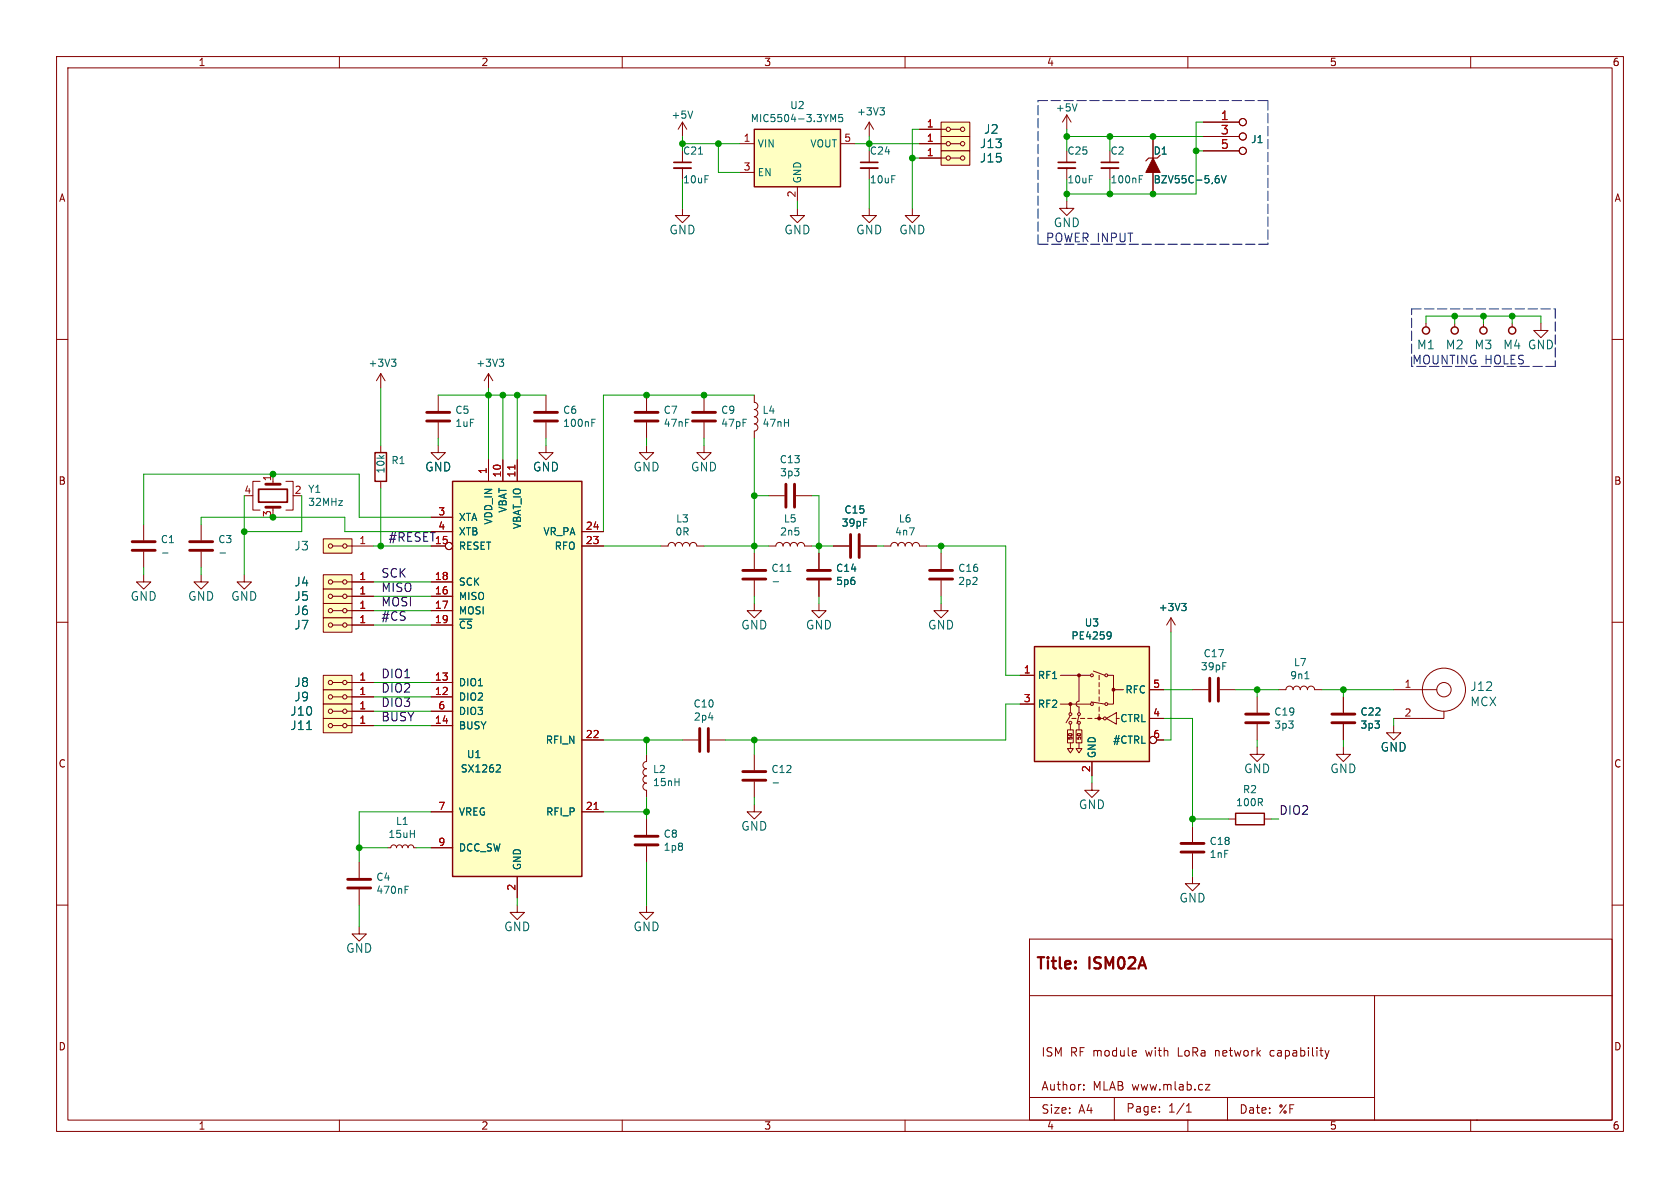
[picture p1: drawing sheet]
<svg xmlns="http://www.w3.org/2000/svg" width="297mm" height="210mm" viewBox="0 0 297 210" stroke-linecap="round" stroke-linejoin="round" font-family="sans-serif">
<g fill="none" stroke="#840000" stroke-width=".18">
<path d="M10 10h277v190h-277zM12 12h273v186h-273zM60 10v2M110 10v2M160 10v2M210 10v2M260 10v2M272.4 57.2v1.2h1.3l-1.3 1.3-1.3-1.3h1.3M10 60h2M67.3 78.7v1.3M285 60h2M67.3 85.1v1.3"/>
<path d="M10 110h2M133.3 106.7v1.3h1.3l-1.3 1.2-1.2-1.2h1.2M207 109.2l-.8 1.3M207 109.2v2.6M207 109.2l.8 1.3M285 110h2M237.5 132.1v1.3h1.3l-1.3 1.2-1.3-1.2h1.3M237.5 123.2v2.8M237.5 128v2.8M10 160h2M182 166h103v32h-103zM182 176h103"/>
<path d="M243 176v22M285 160h2M60 198v2M110 198v2M160 198v2M182 194h61M191.6 192.6v.1M191.6 191.8v.1M197 194v4M200.7 185.7l.2 .4-.7 .1M200.8 186.6l-.1 .1M205 196.5v.1"/>
<path d="M205 195.7v.1M209.7 196.6h.9M209.7 195.5l.5-.4v1.5M210 198v2M213.1 191.7h.8l-.8 1h.8M217 194v4M234.2 185.7l.4 1M234.6 186.7l-.1 .4M235 185.7l-.4 1M260 198v2M261 198h.1"/>
</g>
<path d="M235.5 126.2h4M235.5 127.8h4" fill="none" stroke="#840000" stroke-width=".51"/>
<path d="M66.3 80h2v5.1h-2z" fill="none" stroke="#840000" stroke-width=".25"/>
<path d="M208.9 106.7h.8l-.4 .5M209.4 107.2l.3 .2v.3l-.3 .2" fill="none" stroke="#006464" stroke-width=".18"/>
<path d="M182.9 114.3h20.3v20.3h-20.3z" fill="#ffffc2"/>
<path d="M182.9 114.3h20.3v20.3h-20.3z" fill="none" stroke="#840000" stroke-width=".25"/>
<g fill="#840000" stroke="#840000" stroke-width=".18">
<circle cx="196.8" cy="121.9" r=".25"/>
<circle cx="194.3" cy="127" r=".25"/>
<circle cx="190.8" cy="119.4" r=".25"/>
<circle cx="189.2" cy="124.5" r=".25"/>
</g>
<g fill="none" stroke="#840000" stroke-width=".18">
<path d="M77.5 78.7v1.3h1.2l-1.2 1.3-1.3-1.3h1.3M124.5 78.7v1.3h1.2l-1.2 1.3-1.3-1.3h1.3M124.5 69.9v2.7M124.5 74.7v2.8M133.3 74.9a.63 .63 0 0 1 .7 .7 .63 .63 0 0 1-.7 .6v1.3M133.3 69.9v1.2a.64 .64 0 0 1 .7 .7 .64 .64 0 0 1-.7 .6 .64 .64 0 0 1 .7 .6 .64 .64 0 0 1-.7 .7 .63 .63 0 0 1 .7 .6 .63 .63 0 0 1-.7 .6M116.8 96.5h1.3a.64 .64 0 0 1 .6-.6 .64 .64 0 0 1 .7 .6 .64 .64 0 0 1 .6-.6 .64 .64 0 0 1 .6 .6 .64 .64 0 0 1 .7-.6 .64 .64 0 0 1 .6 .6 .64 .64 0 0 1 .7-.6 .64 .64 0 0 1 .6 .6h1.3M133.3 97.8v2.8M135.9 96.5h1.3a.64 .64 0 0 1 .6-.6 .64 .64 0 0 1 .6 .6 .64 .64 0 0 1 .7-.6 .64 .64 0 0 1 .6 .6 .64 .64 0 0 1 .6-.6 .64 .64 0 0 1 .7 .6 .64 .64 0 0 1 .6-.6 .64 .64 0 0 1 .6 .6h1.3M135.9 87.6h2.8M140.7 87.6h2.8M144.8 97.8v2.8"/>
<path d="M147.3 96.5h2.8M152.1 96.5h2.8M156.2 96.5h1.3a.64 .64 0 0 1 .6-.6 .64 .64 0 0 1 .6 .6 .64 .64 0 0 1 .7-.6 .64 .64 0 0 1 .6 .6 .64 .64 0 0 1 .7-.6 .64 .64 0 0 1 .6 .6 .64 .64 0 0 1 .6-.6 .64 .64 0 0 1 .7 .6h1.2M166.4 97.8v2.8M133.3 102.6v2.8M144.8 106.7v1.3h1.2l-1.2 1.2-1.3-1.2h1.3M144.8 102.6v2.8M166.4 106.7v1.3h1.2l-1.2 1.2-1.3-1.2h1.3M166.4 102.6v2.8M180.3 119.4h2.6M187.5 119.4h5.3M190.8 119.4v4.6l-.4 .1-.1 .4 .1 .3 .4 .2v1"/>
<path d="M193.3 118.6l2 .8M194.3 119.4v.7M195.8 119.4h1v5.1h-1M120.6 130.8h2.8M125.5 130.8h2.8M133.3 133.4v2.7M133.3 138.2v2.8M180.3 124.5h2.6M187.5 124.5h5.3M188.7 129h1v2.3h-1zM189.2 131.3v1h.5l-.5 .8-.5-.8h.5M189.2 124.5v1.5"/>
<path d="M189.2 128v1M189.2 126.5l-.7 1.3M189.5 127h.7M190.2 129h1.1v2.3h-1.1zM190.8 131.3v1h.5l-.5 .8-.6-.8h.6M190.8 128v1M190.8 126.5l-.4 1.4M191 127h.8M192.3 127h.7M192.9 124.1l2.4 .4M193 138.4v1.3h1.3l-1.3 1.3-1.2-1.3h1.2M193 134.6v2.6"/>
<path d="M193.5 127h1.6M194.3 120.7v.7M194.3 121.9v.8M194.3 123.2v.8M194.3 125v.7M194.3 126.2v.8M195.6 127l1.8-1v2zM196.8 121.9h1.8M197.4 127h.5M203.2 127h2.5M203.2 121.9h2.5M204.5 130.8h1.2"/>
<path d="M63.5 152.4v2.8M63.5 157.2v2.8M68.6 149.9h.5l.1-.4 .4-.1 .4 .1 .1 .4 .2-.4 .3-.1 .4 .1 .1 .4 .2-.4 .3-.1 .4 .1 .1 .4 .2-.4 .3-.1 .4 .1 .2 .4h.5M63.5 163.8v1.3h1.3l-1.3 1.3-1.3-1.3h1.3"/>
<circle cx="193" cy="119.4" r=".25"/>
<circle cx="195.6" cy="119.4" r=".25"/>
<circle cx="189.2" cy="127.8" r=".25"/>
<circle cx="189.2" cy="126.2" r=".25"/>
<circle cx="190.8" cy="127.8" r=".25"/>
<circle cx="190.8" cy="126.2" r=".25"/>
<circle cx="193" cy="124.5" r=".25"/>
<circle cx="195.3" cy="127" r=".25"/>
<circle cx="195.6" cy="124.5" r=".25"/>
<circle cx="203.8" cy="130.8" r=".63"/>
</g>
<path d="M136.7 102.8h1M139.1 101h.7M195.9 111.7l.5 .1a.84 .84 0 0 1-.3 1.2M196.4 112.2l-.2 .3h-.3M136.7 138.4h1M71.6 157.3h.4M71.6 156.7h.6" fill="none" stroke="#006464" stroke-width=".18"/>
<g fill="none" stroke="#840000" stroke-width=".51">
<path d="M122.4 74.4h4.1M122.4 72.9h4.1M138.9 85.6v4.1M140.5 85.6v4.1M150.4 94.5v4.1M151.9 94.5v4.1M131.3 102.4h4.1M131.3 100.8h4.1M142.7 102.4h4.1M142.7 100.8h4.1M164.3 102.4h4.1M164.3 100.8h4.1"/>
<path d="M123.7 128.8v4M125.2 128.8v4M131.3 137.9h4.1M131.3 136.4h4.1M61.5 157h4M61.5 155.4h4"/>
</g>
<path d="M166.4 21.6h5v2.5h-5z" fill="#ffffc2"/>
<g fill="none" stroke="#840000" stroke-width=".18">
<path d="M162.6 22.9h4.7M166.4 21.6h5v2.5h-5zM168 22.9h1.8M188.6 35.6v1.2h1.3l-1.3 1.3-1.3-1.3h1.3M188.6 20.3v2.6M188.6 26.7v2M188.6 29.7v2.1M188.6 20.3l-.8 1.3M188.6 20.3l.8 1.3M196.2 26.7v2M196.2 29.7v2.1M203.8 24.1v3.8"/>
<path d="M203.8 30.5v3.8M212.7 21.6h6.4M212.7 24.1h6.4M212.7 26.7h6.4M96.5 78.7v1.3h1.3l-1.3 1.3-1.3-1.3h1.3M96.5 69.9v2.7M96.5 74.7v2.8M114.3 78.7v1.3h1.3l-1.3 1.3-1.3-1.3h1.3M114.3 69.9v2.7M114.3 74.7v2.8"/>
<circle cx="167.6" cy="22.9" r=".38"/>
<circle cx="170.2" cy="22.9" r=".38"/>
<circle cx="219.7" cy="21.6" r=".63"/>
<circle cx="219.7" cy="24.1" r=".63"/>
<circle cx="219.7" cy="26.7" r=".63"/>
</g>
<path d="M205.1 27.4l-.5 .5h-1.5l-.5 .5" fill="none" stroke="#840000" stroke-width=".2"/>
<path d="M203.8 27.9l1.3 2.6h-2.5z" fill="#840000" stroke="#840000" stroke-width=".18"/>
<path d="M190.4 18.4l-.4 1.2M201.4 31.1h.6M201.4 31.7h.4M215.2 31.1h.2M215.3 31.5l.3 .3v.3l-.3 .2M215.9 31.1l.4 1.2 .5-1.2M104.6 74.7h.5M104.6 74.1h.6" fill="none" stroke="#006464" stroke-width=".18"/>
<path d="M187.1 29.7h3M194.7 29.7h3" fill="none" stroke="#840000" stroke-width=".33"/>
<path d="M187.1 28.7h3M194.7 28.7h3" fill="none" stroke="#840000" stroke-width=".3"/>
<path d="M94.5 74.4h4.1M94.5 72.9h4.1M112.3 74.4h4M112.3 72.9h4" fill="none" stroke="#840000" stroke-width=".51"/>
<path d="M166.4 24.1h5v2.6h-5z" fill="#ffffc2"/>
<g fill="none" stroke="#840000" stroke-width=".18">
<path d="M162.6 25.4h4.7M166.4 24.1h5v2.6h-5zM168 25.4h1.8"/>
<circle cx="167.6" cy="25.4" r=".38"/>
<circle cx="170.2" cy="25.4" r=".38"/>
</g>
<path d="M166.4 26.7h5v2.5h-5z" fill="#ffffc2"/>
<g fill="none" stroke="#840000" stroke-width=".18">
<path d="M162.6 27.9h4.7M166.4 26.7h5v2.5h-5zM168 27.9h1.8M67.3 66l-.8 1.3M67.3 66v2.6M67.3 66l.8 1.3M77.5 69.9v2.7M77.5 74.7v2.8M86.4 66l-.8 1.3M86.4 66v2.6M86.4 66l.7 1.3M210.8 121.9h2.8"/>
<path d="M215.6 121.9h2.8M222.2 132.1v1.3h1.3l-1.3 1.2-1.2-1.2h1.2M222.2 123.2v2.8M222.2 128v2.8M226.1 121.9h1.2a.64 .64 0 0 1 .7-.6 .64 .64 0 0 1 .6 .6 .64 .64 0 0 1 .6-.6 .64 .64 0 0 1 .7 .6 .64 .64 0 0 1 .6-.6 .64 .64 0 0 1 .6 .6 .64 .64 0 0 1 .7-.6 .64 .64 0 0 1 .6 .6h1.3M246.4 128.3v1.2h1.2l-1.2 1.3-1.3-1.3h1.3M246.4 121.9h7.6M255.3 125.7v1.3h-8.9M133.3 142.2v1.3h1.3l-1.3 1.3-1.2-1.3h1.2M210.8 154.9v1.3h1.3l-1.3 1.3-1.3-1.3h1.3M210.8 146.1v2.7M210.8 150.9v2.8"/>
<path d="M217.2 144.8h1.2M223.5 144.8h1.3"/>
<circle cx="167.6" cy="27.9" r=".38"/>
<circle cx="170.2" cy="27.9" r=".38"/>
<circle cx="255.3" cy="121.9" r="1.27"/>
<circle cx="255.3" cy="121.9" r="3.8"/>
</g>
<path d="M69.2 63.5h.8l-.4 .5M69.7 64l.3 .2v.3l-.3 .3M88.3 63.5h.7l-.4 .5M88.8 64l.2 .2v.3l-.2 .3M230.7 120h.7" fill="none" stroke="#006464" stroke-width=".18"/>
<path d="M75.4 74.4h4.1M75.4 72.9h4.1M213.9 119.9v4.1M215.4 119.9v4.1M220.2 126.2h4.1M220.2 127.8h4.1M208.8 150.6h4.1M208.8 149.1h4.1" fill="none" stroke="#840000" stroke-width=".51"/>
<path d="M218.4 143.8h5.1v2h-5.1z" fill="none" stroke="#840000" stroke-width=".25"/>
<path d="M57.1 106.7h5.1v2.5h-5.1z" fill="#ffffc2"/>
<g fill="none" stroke="#840000" stroke-width=".18">
<path d="M57.1 106.7h5.1v2.5h-5.1zM58.8 108h1.8M61.3 108h4.7"/>
<circle cx="58.4" cy="108" r=".38"/>
<circle cx="61" cy="108" r=".38"/>
</g>
<path d="M57.1 121.9h5.1v2.6h-5.1z" fill="#ffffc2"/>
<g fill="none" stroke="#840000" stroke-width=".18">
<path d="M57.1 121.9h5.1v2.6h-5.1zM58.8 123.2h1.8M61.3 123.2h4.7"/>
<circle cx="58.4" cy="123.2" r=".38"/>
<circle cx="61" cy="123.2" r=".38"/>
</g>
<path d="M57.1 119.4h5.1v2.5h-5.1z" fill="#ffffc2"/>
<g fill="none" stroke="#840000" stroke-width=".18">
<path d="M57.1 119.4h5.1v2.5h-5.1zM58.8 120.7h1.8M61.3 120.7h4.7"/>
<circle cx="58.4" cy="120.7" r=".38"/>
<circle cx="61" cy="120.7" r=".38"/>
</g>
<path d="M57.1 124.5h5.1v2.5h-5.1z" fill="#ffffc2"/>
<g fill="none" stroke="#840000" stroke-width=".18">
<path d="M44.4 87.6h.3M46 85.1h-1.3v5.1h1.3M48.3 83.8v1.3M48.3 89.7v.5M50.5 85.1h1.3v5.1h-1.3M57.1 124.5h5.1v2.5h-5.1zM58.8 125.7h1.8M61.3 125.7h4.7"/>
<circle cx="58.4" cy="125.7" r=".38"/>
<circle cx="61" cy="125.7" r=".38"/>
</g>
<path d="M45.7 86.5h5.1v2.3h-5.1z" fill="none" stroke="#840000" stroke-width=".3"/>
<path d="M47 85.6h2.5M47 89.7h2.5" fill="none" stroke="#840000" stroke-width=".51"/>
<path d="M57.1 95.3h5.1v2.5h-5.1z" fill="#ffffc2"/>
<g fill="none" stroke="#840000" stroke-width=".18">
<path d="M57.1 95.3h5.1v2.5h-5.1zM58.8 96.5h1.8M61.3 96.5h4.7"/>
<circle cx="58.4" cy="96.5" r=".38"/>
<circle cx="61" cy="96.5" r=".38"/>
</g>
<path d="M57.1 101.6h5.1v2.5h-5.1z" fill="#ffffc2"/>
<g fill="none" stroke="#840000" stroke-width=".18">
<path d="M35.6 101.6v1.3h1.2l-1.2 1.2-1.3-1.2h1.3M57.1 101.6h5.1v2.5h-5.1zM58.8 102.9h1.8M61.3 102.9h4.7"/>
<circle cx="58.4" cy="102.9" r=".38"/>
<circle cx="61" cy="102.9" r=".38"/>
</g>
<path d="M57.1 104.1h5.1v2.6h-5.1z" fill="#ffffc2"/>
<g fill="none" stroke="#840000" stroke-width=".18">
<path d="M57.1 104.1h5.1v2.6h-5.1zM58.8 105.4h1.8M61.3 105.4h4.7"/>
<circle cx="58.4" cy="105.4" r=".38"/>
<circle cx="61" cy="105.4" r=".38"/>
</g>
<path d="M57.1 127h5.1v2.5h-5.1z" fill="#ffffc2"/>
<g fill="none" stroke="#840000" stroke-width=".18">
<path d="M57.1 127h5.1v2.5h-5.1zM58.8 128.3h1.8M61.3 128.3h4.7"/>
<circle cx="58.4" cy="128.3" r=".38"/>
<circle cx="61" cy="128.3" r=".38"/>
</g>
<path d="M54.2 129h.9" fill="none" stroke="#006464" stroke-width=".18"/>
<path d="M57.1 109.2h5.1v2.6h-5.1z" fill="#ffffc2"/>
<g fill="none" stroke="#840000" stroke-width=".18">
<path d="M120.6 36.8v1.3h1.3l-1.3 1.3-1.2-1.3h1.2M120.6 21.6v2.5M120.6 26.7v2M120.6 29.7v2.1M120.6 21.6l-.7 1.3M120.6 21.6l.8 1.3M252.1 57.2v.6M262.3 57.2v.6M267.3 57.2v.6M25.4 92.7v2.8M25.4 97.5v2.8M35.6 92.7v2.8"/>
<path d="M35.6 97.5v2.8M25.4 101.6v1.3h1.3l-1.3 1.2-1.3-1.2h1.3M43.2 101.6v1.3h1.2l-1.2 1.2-1.3-1.2h1.3M57.1 109.2h5.1v2.6h-5.1zM58.8 110.5h1.8M61.3 110.5h4.7M91.4 160v1.3h1.3l-1.3 1.3-1.2-1.3h1.2M114.3 160v1.3h1.3l-1.3 1.3-1.3-1.3h1.3"/>
<circle cx="58.4" cy="110.5" r=".38"/>
<circle cx="61" cy="110.5" r=".38"/>
</g>
<path d="M23.4 97.3h4M23.4 95.8h4M33.5 97.3h4.1M33.5 95.8h4.1" fill="none" stroke="#840000" stroke-width=".51"/>
<path d="M122.5 19.6l-.5 1.3M123.5 27.2h.7M28.7 97.8h1M38.9 97.8h1" fill="none" stroke="#006464" stroke-width=".18"/>
<path d="M119.1 29.7h3.1" fill="none" stroke="#840000" stroke-width=".33"/>
<path d="M119.1 28.7h3.1" fill="none" stroke="#840000" stroke-width=".3"/>
<g fill="none" stroke="#840000" stroke-width=".25">
<circle cx="252.1" cy="58.4" r=".63"/>
<circle cx="262.3" cy="58.4" r=".63"/>
<circle cx="267.3" cy="58.4" r=".63"/>
</g>
<path d="M133.3 22.9h15.3v10.1h-15.3z" fill="#ffffc2"/>
<g fill="none" stroke="#840000" stroke-width=".25">
<path d="M133.3 22.9h15.3v10.1h-15.3z"/>
<circle cx="257.2" cy="58.4" r=".63"/>
</g>
<path d="M130.8 25.4h2.5M130.8 30.5h2.5M141 36.8v1.3h1.2l-1.2 1.3-1.3-1.3h1.3M141 33v2.6M148.6 25.4h2.5M153.7 21.6l-.8 1.3M153.7 21.6v2.5M153.7 21.6l.7 1.3M161.3 36.8v1.3h1.3l-1.3 1.3-1.3-1.3h1.3M257.2 57.2v.6M114.3 133.4v1.2a.64 .64 0 0 0-.6 .7 .64 .64 0 0 0 .6 .6 .64 .64 0 0 0-.6 .6 .64 .64 0 0 0 .6 .7M114.3 137.2a.64 .64 0 0 0-.6 .6 .64 .64 0 0 0 .6 .6 .64 .64 0 0 0-.6 .7 .64 .64 0 0 0 .6 .6v1.3" fill="none" stroke="#840000" stroke-width=".18"/>
<path d="M155.6 19h.7l-.4 .5M156.1 19.5l.2 .3v.3l-.2 .2M146.9 20.2l.4 .9 .4-.9v1.3M148.9 20.2h-.6v.6l.1-.1 .5 .1 .1 .2-.1 .4-.2 .1-.4-.1" fill="none" stroke="#006464" stroke-width=".18"/>
<path d="M80 85.1h22.9v69.8h-22.9z" fill="#ffffc2"/>
<path d="M80 85.1h22.9v69.8h-22.9z" fill="none" stroke="#840000" stroke-width=".25"/>
<g fill="none" stroke="#840000" stroke-width=".18">
<path d="M153.7 36.8v1.3h1.2l-1.2 1.3-1.3-1.3h1.3M153.7 26.7v2M153.7 29.7v2.1M162.6 22.9h3.8M162.6 27.9h3.8M162.6 25.4h3.8M203.8 24.1v3.8M203.8 30.5v3.8M212.7 21.6h6.4M212.7 24.1h6.4M212.7 26.7h6.4M76.2 96.5h2.5"/>
<path d="M76.2 94h3.8M76.2 91.4h3.8M86.4 81.3v3.8M88.9 81.3v3.8M91.4 81.3v3.8M102.9 96.5h3.8M102.9 94h3.8M144.8 97.8v2.8M147.3 96.5h2.8M152.1 96.5h2.8M62.2 105.4h3.8M62.2 108h3.8"/>
<path d="M62.2 102.9h3.8M62.2 110.5h3.8M76.2 105.4h3.8M76.2 108h3.8M76.2 102.9h3.8M76.2 110.5h3.8M144.8 102.6v2.8M180.3 119.4h2.6M62.2 123.2h3.8M62.2 120.7h3.8M62.2 128.3h3.8M62.2 125.7h3.8"/>
<path d="M76.2 123.2h3.8M76.2 120.7h3.8M76.2 128.3h3.8M76.2 125.7h3.8M102.9 130.8h3.8M180.3 124.5h2.6M193 134.6v2.6M203.2 127h2.5M203.2 121.9h2.5M204.5 130.8h1.2M237.5 123.2v2.8M237.5 128v2.8"/>
<path d="M76.2 143.5h3.8M76.2 149.9h3.8M91.4 154.9v3.9M102.9 143.5h3.8M114.3 144.8v2.8M114.3 149.6v2.8"/>
<circle cx="219.7" cy="21.6" r=".63"/>
<circle cx="219.7" cy="24.1" r=".63"/>
<circle cx="219.7" cy="26.7" r=".63"/>
<circle cx="79.4" cy="96.5" r=".63"/>
<circle cx="203.8" cy="130.8" r=".63"/>
</g>
<path d="M91 82.2v.7M105 143.1h.7" fill="none" stroke="#a90000" stroke-width=".18"/>
<path d="M215.2 31.1h.2M215.3 31.5l.3 .3v.3l-.3 .2M215.9 31.1l.4 1.2 .5-1.2M195.9 111.7l.5 .1a.84 .84 0 0 1-.3 1.2M196.4 112.2l-.2 .3h-.3M208.9 106.7h.8l-.4 .5M209.4 107.2l.3 .2v.3l-.3 .2M54.2 129h.9M87.9 135.2l.5 .1 .1 .3-.8 .9h.8" fill="none" stroke="#006464" stroke-width=".18"/>
<path d="M152.1 29.7h3.1" fill="none" stroke="#840000" stroke-width=".33"/>
<path d="M152.1 28.7h3.1" fill="none" stroke="#840000" stroke-width=".3"/>
<path d="M112.3 149.4h4M112.3 147.8h4" fill="none" stroke="#840000" stroke-width=".51"/>
<path d="M183.5 17.8h40.7M224.2 17.8v25.4M183.5 43.2v-25.4M224.2 43.2h-40.7M249.6 54.6h25.4M275 54.6v10.2M249.6 64.8v-10.2M275 64.8h-25.4" fill="none" stroke="#0000c2" stroke-width=".18" stroke-dasharray="1.7 .6"/>
<g fill="none" stroke="#009600" stroke-width=".18">
<path d="M120.6 25.4h10.2M120.6 24.1v2.6M120.6 31.8v5M127 25.4v5.1h3.8M141 35.6v1.2M151.1 25.4h11.5M153.7 24.1v2.6M153.7 31.8v5M161.3 27.9h1.3M162.6 22.9h-1.3v13.9M188.6 24.1h24.1M188.6 22.9v3.8"/>
<path d="M188.6 31.8v3.8M196.2 24.1v2.6M196.2 31.8v2.5M211.5 26.7h1.2M212.7 21.6h-1.2v12.7h-22.9M252.1 57.2v-1.3h20.3v1.3M257.2 55.9v1.3M262.3 55.9v1.3M267.3 55.9v1.3M67.3 68.6v10.1M77.5 77.5v1.2M77.5 69.9h19"/>
<path d="M86.4 68.6v12.7M88.9 69.9v11.4M91.4 69.9v11.4M96.5 77.5v1.2M114.3 77.5v1.2M124.5 77.5v1.2M133.3 69.9h-26.6v24.1M133.3 77.5v20.3M35.6 92.7v-1.3h25.4v2.6h15.2M43.2 87.6v14M53.3 87.6v6.4h-10.1M66 96.5h10.2"/>
<path d="M67.3 86.4v10.1M76.2 91.4h-12.7v-7.6h-38.1v8.9M106.7 96.5h10.1M124.5 96.5h11.4M133.3 87.6h2.6M143.5 96.5h3.8M143.5 87.6h1.3v10.2M154.9 96.5h1.3M163.8 96.5h14v22.9h2.5M166.4 96.5v1.3M25.4 100.3v1.3M35.6 100.3v1.3"/>
<path d="M66 110.5h10.2M66 108h10.2M66 102.9h10.2M66 105.4h10.2M133.3 105.4v1.3M144.8 105.4v1.3M166.4 105.4v1.3M207 111.8v19h-1.3M66 123.2h10.2M66 120.7h10.2M66 125.7h10.2M66 128.3h10.2"/>
<path d="M106.7 130.8h13.9M114.3 130.8v2.6M133.3 130.8v2.6M180.3 124.5h-2.5v6.3h-49.5M193 137.2v1.2M205.7 121.9h5.1M205.7 127h5.1v19.1M218.4 121.9h7.7M222.2 121.9v1.3M222.2 130.8v1.3M233.7 121.9h12.7M237.5 121.9v1.3"/>
<path d="M237.5 130.8v1.3M246.4 127v1.3M63.5 149.9h5.1M73.7 149.9h2.5M76.2 143.5h-12.7v8.9M91.4 158.8v1.2M106.7 143.5h7.6M114.3 141v3.8M114.3 152.4v7.6M133.3 141v1.2M210.8 153.7v1.2M210.8 144.8h6.4"/>
<path d="M224.8 144.8h1.3M63.5 160v3.8"/>
</g>
<g fill="#009600" stroke="#009600" stroke-width=".18">
<circle cx="211.5" cy="26.7" r=".51"/>
<circle cx="203.8" cy="24.1" r=".51"/>
<circle cx="257.2" cy="55.9" r=".51"/>
<circle cx="203.8" cy="34.3" r=".51"/>
<circle cx="196.2" cy="34.3" r=".51"/>
<circle cx="262.3" cy="55.9" r=".51"/>
<circle cx="48.3" cy="91.4" r=".51"/>
<circle cx="48.3" cy="83.8" r=".51"/>
<circle cx="43.2" cy="94" r=".51"/>
<circle cx="114.3" cy="130.8" r=".51"/>
<circle cx="144.8" cy="96.5" r=".51"/>
<circle cx="166.4" cy="96.5" r=".51"/>
<circle cx="133.4" cy="96.5" r=".51"/>
<circle cx="114.3" cy="143.5" r=".51"/>
<circle cx="133.4" cy="130.8" r=".51"/>
<circle cx="210.8" cy="144.8" r=".51"/>
<circle cx="267.3" cy="55.9" r=".51"/>
<circle cx="237.5" cy="121.9" r=".51"/>
<circle cx="222.3" cy="121.9" r=".51"/>
<circle cx="188.6" cy="34.3" r=".51"/>
<circle cx="188.6" cy="24.1" r=".51"/>
<circle cx="196.2" cy="24.1" r=".51"/>
<circle cx="124.5" cy="69.9" r=".51"/>
<circle cx="114.3" cy="69.9" r=".51"/>
<circle cx="86.4" cy="69.9" r=".51"/>
<circle cx="88.9" cy="69.9" r=".51"/>
<circle cx="91.4" cy="69.9" r=".51"/>
<circle cx="133.4" cy="87.6" r=".51"/>
<circle cx="67.3" cy="96.5" r=".51"/>
<circle cx="63.5" cy="149.9" r=".51"/>
<circle cx="153.7" cy="25.4" r=".51"/>
<circle cx="161.3" cy="27.9" r=".51"/>
<circle cx="120.7" cy="25.4" r=".51"/>
<circle cx="127" cy="25.4" r=".51"/>
</g>
<g font-size="2.8" fill="#840000">
<text x="183" y="171.9">Title:</text>
<text x="192.7" y="171.9">ISM02A</text>
</g>
<g font-size="2.1" fill="#006464">
<text x="173.9" y="23.9">J2</text>
<text x="173.2" y="26.4">J13</text>
<text x="173.2" y="28.9">J15</text>
<text x="118.3" y="41.6">GND</text>
<text x="138.6" y="41.6">GND</text>
<text x="151.3" y="41.6">GND</text>
<text x="158.9" y="41.6">GND</text>
<text x="186.2" y="40.4">GND</text>
<text x="250.4" y="62">M1</text>
<text x="255.5" y="62">M2</text>
<text x="260.6" y="62">M3</text>
<text x="265.7" y="62">M4 GND</text>
<text x="75.1" y="83.5">GND</text>
<text x="94.1" y="83.5">GND</text>
<text x="111.9" y="83.5">GND</text>
<text x="122.1" y="83.5">GND</text>
<text x="52" y="97.5">J3</text>
<text x="23" y="106.4">GND</text>
<text x="33.2" y="106.4">GND</text>
<text x="40.8" y="106.4">GND</text>
<text x="52" y="103.9">J4</text>
<text x="52" y="106.4">J5</text>
<text x="52" y="108.9">J6</text>
<text x="52" y="111.5">J7</text>
<text x="131" y="111.5">GND</text>
<text x="142.4" y="111.5">GND</text>
<text x="164" y="111.5">GND</text>
<text x="52" y="124.2">J9</text>
<text x="52" y="121.6">J8</text>
<text x="259.8" y="122.4">J12</text>
<text x="259.8" y="125">MCX</text>
<text x="51.2" y="126.7">J10</text>
<text x="51.2" y="129.3">J11</text>
<text x="219.9" y="136.9">GND</text>
<text x="235.1" y="136.9">GND</text>
<text x="244" y="133.1">GND</text>
<text x="190.6" y="143.2">GND</text>
<text x="131" y="147">GND</text>
<text x="208.4" y="159.7">GND</text>
<text x="89" y="164.8">GND</text>
<text x="111.9" y="164.8">GND</text>
<text x="61.1" y="168.6">GND</text>
</g>
<g font-size="2.1" fill="#a90000">
<text x="215.7" y="21.3">1</text>
<text x="215.7" y="23.9">3</text>
<text x="215.7" y="26.4">5</text>
</g>
<g font-size="2.1" fill="#0000c2">
<text x="184.8" y="42.9">POWER INPUT</text>
<text x="249.6" y="64.5">MOUNTING HOLES</text>
</g>
<g font-size="2.1" fill="#0f0f0f">
<text x="68.6" y="95.9">#RESET</text>
<text x="67.3" y="107.3">MOSI</text>
<text x="67.3" y="104.8">MISO</text>
<text x="67.3" y="102.2">SCK</text>
<text x="67.3" y="109.8">#CS</text>
<text x="67.3" y="122.5">DIO2</text>
<text x="67.3" y="125.1">DIO3</text>
<text x="67.3" y="120">DIO1</text>
<text x="67.3" y="127.6">BUSY</text>
<text x="226.1" y="144.1">DIO2</text>
</g>
<g font-size="2.1" fill="#840000">
<text x="184" y="187">ISM RF module</text>
<text x="202.7" y="187">with</text>
<text x="208.5" y="187">LoRa</text>
<text x="215.2" y="187">network</text>
<text x="225.1" y="187">capability</text>
<text x="184" y="193">Author:</text>
<text x="184" y="197.1">Size:</text>
<text x="190.7" y="197.1">A4</text>
<text x="193.2" y="193">MLAB www.mlab.cz</text>
<text x="199" y="196.9">Page:</text>
<text x="206.5" y="196.9">1/1</text>
<text x="219" y="197.1">Date:</text>
<text x="226" y="197.1">%F</text>
</g>
<g font-size="1.8" fill="#840000">
<text x="35" y="11.9">1</text>
<text x="85" y="11.9">2</text>
<text x="135" y="11.9">3</text>
<text x="185" y="11.9">4</text>
<text x="235" y="11.9">5</text>
<text x="285" y="11.9">6</text>
<text x="10.3" y="35.9">A</text>
<text x="285.3" y="35.9">A</text>
<text x="10.3" y="85.9">B</text>
<text x="285.3" y="85.9">B</text>
<text x="10.3" y="135.9">C</text>
<text x="285.3" y="135.9">C</text>
<text x="10.3" y="185.9">D</text>
<text x="285.3" y="185.9">D</text>
<text x="35" y="199.9">1</text>
<text x="85" y="199.9">2</text>
<text x="135" y="199.9">3</text>
<text x="185" y="199.9">4</text>
<text x="235" y="199.9">5</text>
<text x="285" y="199.9">6</text>
</g>
<g font-size="1.8" fill="#006464">
<text x="118.6" y="21.2">+5V</text>
<text x="132.6" y="21.8">MIC5504-3.3YM5</text>
<text x="139.6" y="19.5">U2</text>
<text x="151.4" y="20.6">+3V3</text>
<text x="186.6" y="19.9">+5V</text>
<text x="120.7" y="27.5">C21</text>
<text x="133.9" y="26.3">VIN</text>
<text x="143.2" y="26.3">VOUT</text>
<text x="153.7" y="27.5">C24</text>
<text x="188.6" y="27.5">C25</text>
<text x="196.2" y="27.5">C2</text>
<text x="203.8" y="27.5">D1</text>
<text x="221.1" y="25.5">J1</text>
<text x="120.7" y="32.6">10uF</text>
<text x="133.9" y="31.3">EN</text>
<text x="141.8" y="32.5" transform="rotate(-90 141.8 32.5)">GND</text>
<text x="153.7" y="32.6">10uF</text>
<text x="188.6" y="32.6">10uF</text>
<text x="196.2" y="32.6">100nF</text>
<text x="203.8" y="32.6">BZV55C-5,6V</text>
<text x="65" y="65">+3V3</text>
<text x="84.1" y="65">+3V3</text>
<text x="80.4" y="73.4">C5</text>
<text x="80.4" y="75.7">1uF</text>
<text x="99.5" y="73.4">C6</text>
<text x="99.5" y="75.7">100nF</text>
<text x="117.2" y="73.4">C7</text>
<text x="117.2" y="75.7">47nF</text>
<text x="127.4" y="73.4">C9</text>
<text x="127.4" y="75.7">47pF</text>
<text x="134.7" y="75.7">47nH</text>
<text x="134.7" y="73.4">L4</text>
<text x="68.2" y="83.8" transform="rotate(-90 68.2 83.8)">10k</text>
<text x="69.1" y="82.2">R1</text>
<text x="137.8" y="82.1">C13</text>
<text x="54.4" y="87.3">Y1</text>
<text x="54.4" y="89.6">32MHz</text>
<text x="137.8" y="84.4">3p3</text>
<text x="81" y="92.3">XTA</text>
<text x="81" y="94.8">XTB</text>
<text x="87.2" y="92.8" transform="rotate(-90 87.2 92.8)">VDD_IN</text>
<text x="89.8" y="90.7" transform="rotate(-90 89.8 90.7)">VBAT</text>
<text x="92.3" y="93.6" transform="rotate(-90 92.3 93.6)">VBAT_IO</text>
<text x="96" y="94.8">VR_PA</text>
<text x="119.3" y="94.9">0R</text>
<text x="119.4" y="92.6">L3</text>
<text x="137.8" y="94.9">2n5</text>
<text x="138.5" y="92.6">L5</text>
<text x="148.7" y="93.3">39pF</text>
<text x="149.2" y="91">C15</text>
<text x="158.1" y="94.9">4n7</text>
<text x="158.8" y="92.6">L6</text>
<text x="28.3" y="96.2">C1</text>
<text x="38.5" y="96.2">C3</text>
<text x="81" y="97.4">RESET</text>
<text x="98" y="97.4">RFO</text>
<text x="136.3" y="101.3">C11</text>
<text x="147.7" y="101.3">C14</text>
<text x="169.3" y="101.3">C16</text>
<text x="81" y="106.3">MISO</text>
<text x="81" y="103.7">SCK</text>
<text x="147.7" y="103.6">5p6</text>
<text x="169.3" y="103.6">2p2</text>
<text x="81" y="108.8">MOSI</text>
<text x="81" y="111.4">~{CS}</text>
<text x="189.3" y="113.3">PE4259</text>
<text x="191.7" y="111">U3</text>
<text x="204.7" y="108.2">+3V3</text>
<text x="212.2" y="118.7">39pF</text>
<text x="212.7" y="116.4">C17</text>
<text x="228.6" y="118">L7</text>
<text x="81" y="124.1">DIO2</text>
<text x="81" y="121.5">DIO1</text>
<text x="122.5" y="125.3">C10</text>
<text x="183.4" y="120.2">RF1</text>
<text x="183.4" y="125.3">RF2</text>
<text x="198.9" y="122.8">RFC</text>
<text x="228" y="120.3">9n1</text>
<text x="81" y="129.1">BUSY</text>
<text x="81" y="126.6">DIO3</text>
<text x="96.4" y="131.7">RFI_N</text>
<text x="122.6" y="127.6">2p4</text>
<text x="196.7" y="131.7">#CTRL</text>
<text x="198" y="127.9">CTRL</text>
<text x="225.2" y="126.7">C19</text>
<text x="225.2" y="129">3p3</text>
<text x="240.4" y="126.7">C22</text>
<text x="240.4" y="129">3p3</text>
<text x="81.4" y="136.8">SX1262</text>
<text x="82.4" y="134.2">U1</text>
<text x="115.4" y="136.9">L2</text>
<text x="136.3" y="136.9">C12</text>
<text x="193.9" y="134.1" transform="rotate(-90 193.9 134.1)">GND</text>
<text x="115.4" y="139.2">15nH</text>
<text x="218.4" y="142.7">100R</text>
<text x="219.6" y="140.4">R2</text>
<text x="68.6" y="148.3">15uH</text>
<text x="69.9" y="146">L1</text>
<text x="81" y="144.4">VREG</text>
<text x="96.4" y="144.4">RFI_P</text>
<text x="117.2" y="148.3">C8</text>
<text x="213.8" y="149.6">C18</text>
<text x="66.4" y="155.9">C4</text>
<text x="81" y="150.7">DCC_SW</text>
<text x="92.3" y="153.9" transform="rotate(-90 92.3 153.9)">GND</text>
<text x="117.2" y="150.6">1p8</text>
<text x="213.8" y="151.9">1nF</text>
<text x="66.4" y="158.2">470nF</text>
</g>
<g font-size="1.8" fill="#a90000">
<text x="163.8" y="22.6">1</text>
<text x="131.4" y="25.1">1</text>
<text x="149.2" y="25.1">5</text>
<text x="163.8" y="25.1">1</text>
<text x="163.8" y="27.7">1</text>
<text x="131.4" y="30.2">3</text>
<text x="140.7" y="35" transform="rotate(-90 140.7 35)">2</text>
<text x="86.1" y="83.9" transform="rotate(-90 86.1 83.9)">1</text>
<text x="43.1" y="87.4">4</text>
<text x="48" y="85.2" transform="rotate(-90 48 85.2)">1</text>
<text x="52" y="87.4">2</text>
<text x="88.6" y="84.5" transform="rotate(-90 88.6 84.5)">10</text>
<text x="91.2" y="84.5" transform="rotate(-90 91.2 84.5)">11</text>
<text x="48" y="91.5" transform="rotate(-90 48 91.5)">3</text>
<text x="77.4" y="91.2">3</text>
<text x="77.4" y="93.7">4</text>
<text x="103.5" y="93.7">24</text>
<text x="63.4" y="96.3">1</text>
<text x="76.8" y="96.3">15</text>
<text x="103.5" y="96.3">23</text>
<text x="63.4" y="107.7">1</text>
<text x="63.4" y="102.6">1</text>
<text x="63.4" y="105.2">1</text>
<text x="76.8" y="105.2">16</text>
<text x="76.8" y="107.7">17</text>
<text x="76.8" y="102.6">18</text>
<text x="63.4" y="110.2">1</text>
<text x="76.8" y="110.2">19</text>
<text x="180.9" y="119.1">1</text>
<text x="63.4" y="122.9">1</text>
<text x="63.4" y="120.4">1</text>
<text x="63.4" y="125.5">1</text>
<text x="76.8" y="122.9">12</text>
<text x="76.8" y="120.4">13</text>
<text x="77.4" y="125.5">6</text>
<text x="180.9" y="124.2">3</text>
<text x="203.8" y="121.7">5</text>
<text x="248.2" y="121.7">1</text>
<text x="63.4" y="128">1</text>
<text x="76.8" y="128">14</text>
<text x="103.5" y="130.6">22</text>
<text x="203.8" y="126.7">4</text>
<text x="203.8" y="130.6">6</text>
<text x="248.2" y="126.7">2</text>
<text x="192.8" y="136.6" transform="rotate(-90 192.8 136.6)">2</text>
<text x="77.4" y="143.3">7</text>
<text x="103.5" y="143.3">21</text>
<text x="77.4" y="149.6">9</text>
<text x="91.2" y="157.6" transform="rotate(-90 91.2 157.6)">2</text>
</g>
<g font-size=".9" fill="#840000">
<text x="189.7" y="130.8" transform="rotate(-90 189.7 130.8)">50</text>
<text x="191.2" y="130.8" transform="rotate(-90 191.2 130.8)">50</text>
</g>
</svg>
